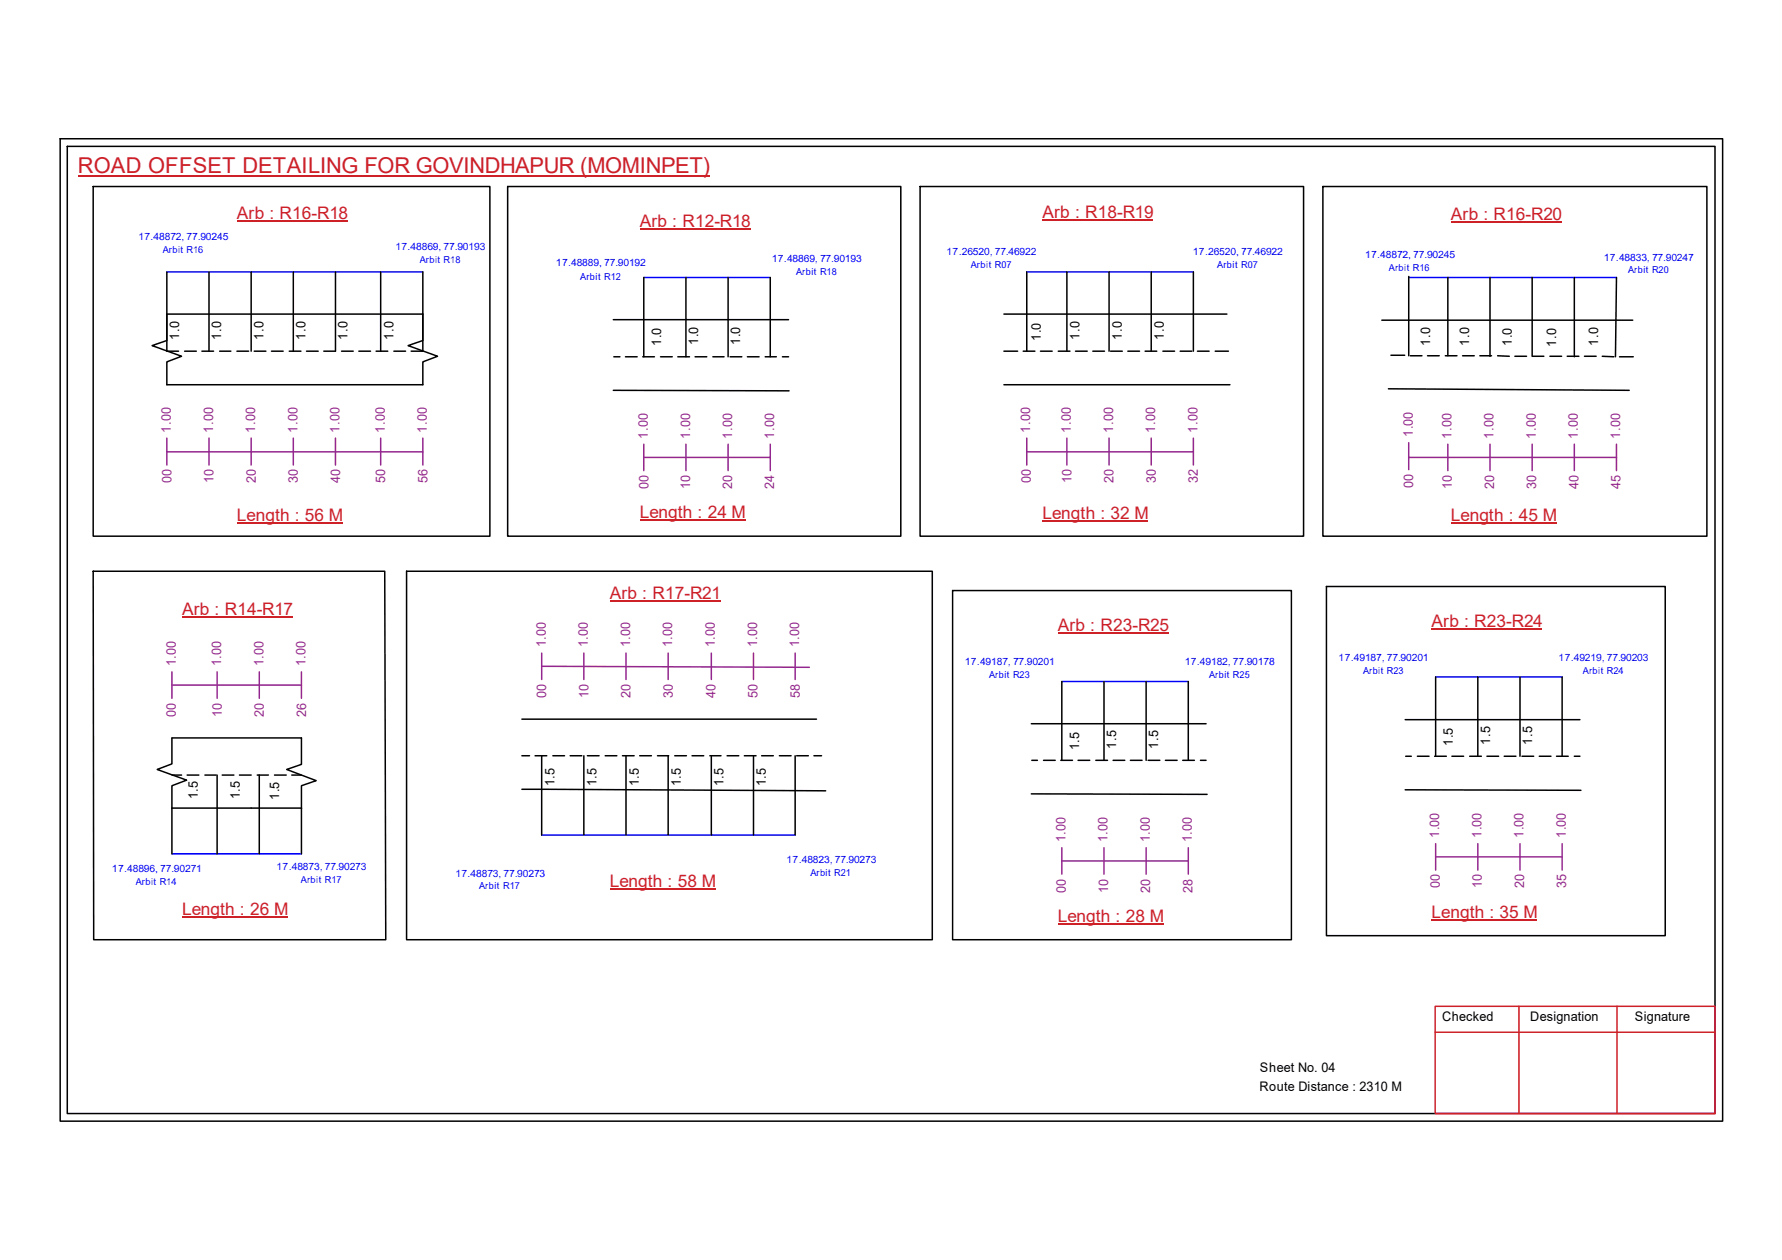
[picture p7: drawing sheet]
<svg xmlns="http://www.w3.org/2000/svg" width="297mm" height="210mm" viewBox="0 0 297 210" stroke-linecap="round" stroke-linejoin="round" font-family="sans-serif">
<g fill="none" stroke="#000" stroke-width=".25">
<path d="M10 23.1h277.1v163.7h-277.1zM11.2 24.4h274.7v161.1h-274.7zM15.5 31.1h66.2v58.2h-66.2zM84.6 31.1h65.6v58.2h-65.6zM153.4 31.1h63.9v58.2h-63.9zM220.5 31.1h64v58.2h-64zM27.8 52.3h42.7v4.4l-2.5 .9 4.9 1.8-2.4 .9v3.8h-42.7v-3.8l2.5-.9-4.9-1.8 2.4-.9zM27.8 45.3v13.2h2M30.8 58.5h1.9M33.7 58.5h1.9M34.8 45.3v13.2M36.6 58.5h1.9"/>
<path d="M39.5 58.5h1.9M41.9 45.3v13.2M42.4 58.5h1.9M45.3 58.5h1.9M48.2 58.5h2M48.9 45.3v13.2M51.1 58.5h1.9M55.9 45.3v13.2h-1.9M56.9 58.5h2M59.8 58.5h2M62.7 58.5h1.9M63.5 45.3v13.2"/>
<path d="M65.7 58.5h1.9M70.5 45.3v13.2h-2M102.2 53.3h29.2M102.3 59.4h1M104.3 59.4h1.9M107.1 59.4h2M107.3 46.2v13.2M110.1 59.4h2M113 59.4h1.9M114.3 46.2v13.2M115.9 59.4h1.9M118.8 59.4h1.9"/>
<path d="M121.4 46.2v13.2M121.7 59.4h2M124.6 59.4h1.9M127.5 59.4h1.9M128.4 46.2v13.2M130.4 59.4h1M167.3 52.3h37.2M167.3 58.5h2.3M170.6 58.5h1.9M171.2 45.3v13.2M173.4 58.5h2M176.4 58.5h1.9"/>
<path d="M177.8 45.3v13.2M179.3 58.5h1.9M182.2 58.5h1.9M184.9 45.3v13.2M185.1 58.5h2M188 58.5h1.9M190.9 58.5h1.9M191.9 45.3v13.2M193.8 58.5h2M196.7 58.5h2M198.9 45.3v13.2M199.6 58.5h1.9"/>
<path d="M202.6 58.5h2.2M230.3 53.3h41.9M231.9 59.2h2.2M234.8 46.1v13.2M235.1 59.3h1.9M238 59.3h1.9M240.9 59.3h2M241.3 46.2v13.1M243.8 59.3h1.9M246.7 59.3h1.9M248.4 46.2v13.2M249.6 59.3l2 .1"/>
<path d="M252.5 59.4h2M255.4 59.4h1.9M255.4 46.2v13.1M258.4 59.4h1.9M261.2 59.4h2M262.4 46.2v13.2M264.1 59.4h2M267.1 59.4h1.9M269.4 46.2l-.1 13.2M270 59.4h2.2M102.2 65l29.3 .1M167.3 64.1h37.7"/>
<path d="M231.4 64.8l40.2 .2M15.5 95.2h48.6l.2 61.3h-48.7zM67.8 95.2h87.6v61.3h-87.6zM158.8 98.4h56.5v58.1h-56.5zM221.1 97.7h56.5v58.2h-56.5zM87 119.8h49.1M177 113.5v13.2M184 113.5v13.2M191 113.5v13.2M198.1 113.5v13.2M234.2 119.9h29.2M239.3 112.8v13.2"/>
<path d="M246.3 112.8v13.2M253.4 112.8v13.2M260.4 112.8v13.2M28.7 134.6v-3.7l2.4-.9-4.9-1.8 2.5-.9v-4.4h21.5v4.4l-2.4 .9 4.9 1.8-2.5 .9v3.8M28.7 134.6h21.5v7.6M28.7 129.1h1.6M28.7 134.6v7.6M31.2 129.1h1.9M34.2 129.1h1.8M36.2 129.1v13.1M37 129.1h2M39.9 129.1h2"/>
<path d="M42.9 129.1h1.8M43.2 129.1v13.1M45.8 129.1h1.9M48.6 129.1h1.6M87 131.5l50.6 .2M87 125.9h1.3M89.2 125.9h1.9M90.3 125.9v13.2M92.2 125.9h1.9M95 125.9h2M97.3 125.9v13.2M97.9 125.9h2"/>
<path d="M100.9 125.9h1.9M103.8 125.9h1.9M104.3 125.9v13.2M106.6 125.9h2M109.6 125.9h1.9M111.4 125.9v13.2M112.5 125.9h1.9M115.4 125.9h1.9M118.3 125.9h1.9M118.6 125.9v13.2M121.2 125.9h1.9M124.1 125.9h1.9"/>
<path d="M125.6 125.9v13.2M127 125.9h1.9M129.9 125.9h2M132.5 125.9v13.2M132.8 125.9h1.9M135.7 125.9h1.2M171.9 120.6h29.1M171.9 132.2l29.3 .1M172 126.7h.9M173.9 126.7h2M176.8 126.7h2M179.7 126.7h1.9"/>
<path d="M182.7 126.7h1.9M185.5 126.7h2M188.4 126.7h2M191.4 126.7h1.9M194.3 126.7h1.9M197.1 126.7h2M200.1 126.7h.9M234.2 131.6l29.3 .1M234.3 126h.9M236.3 126h1.9M239.1 126h2M242 126h2"/>
<path d="M245 126h1.9M247.9 126h1.9M250.7 126h2M253.7 126h1.9M256.6 126h1.9M259.5 126h1.9M262.4 126h1"/>
</g>
<path d="M239.2 167.6h46.7v17.9h-46.7zM239.2 172h46.7M253.2 167.6v17.9M269.5 167.6v17.9" fill="none" stroke="#cc1f26" stroke-width=".25"/>
<path d="M13 29.3h105.3" fill="none" stroke="#cd2027" stroke-width=".25"/>
<path d="M27.8 45.3h42.7M107.3 46.2h21.1M171.2 45.3h27.7M234.8 46.2h34.6M177 113.5h21.1M239.3 112.8h21.1M90.3 139.1h42.2M28.7 142.2h21.5" fill="none" stroke="#00f" stroke-width=".25"/>
<g fill="none" stroke="#93278f" stroke-width=".25">
<path d="M27.8 75.3h42.7M27.8 73v4.5M34.8 73v4.5M41.9 73v4.5M48.9 73v4.5M55.9 73v4.5M63.5 73v4.5M70.5 73v4.5M107.3 76.2h21.1M107.3 74v4.4M114.3 74v4.4M121.4 74v4.4"/>
<path d="M128.4 74v4.4M171.2 75.3h27.7M171.2 73v4.5M177.8 73v4.5M184.9 73v4.5M191.9 73v4.5M198.9 73v4.5M234.8 76.2h34.6M234.8 73.7v4.5M241.3 74v4.4M248.4 74v4.4M255.4 74v4.4"/>
<path d="M262.4 74v4.4M269.4 74v4.4M28.7 114.1h21.5M28.7 111.9v4.4M36.2 111.9v4.4M43.2 111.9v4.4M50.2 111.9v4.4M90.3 111l44.6 .2M90.3 108.8v4.4M97.3 108.8v4.4M104.3 108.8v4.4M111.4 108.8v4.4"/>
<path d="M118.6 108.8v4.4M125.6 108.8v4.4M132.5 108.8v4.4M177 143.4h21.1M177 141.2v4.4M184 141.2v4.4M191 141.2v4.4M198.1 141.2v4.4M239.3 142.7h21.1M239.3 140.5v4.4M246.3 140.5v4.4M253.4 140.5v4.4"/>
<path d="M260.4 140.5v4.4"/>
</g>
<g fill="none" stroke="#cd2027" stroke-width=".17">
<path d="M39.5 36.8h18.5M106.6 38.1h18.5M173.8 36.7h18.4M241.8 37h18.5M39.5 87.2h17.6M106.6 86.7h17.6M173.8 86.8h17.6M241.8 87.1h17.7M30.3 102.8h18.5M101.6 100.1h18.5M176.3 105.4h18.5M238.6 104.7h18.5"/>
<path d="M30.3 152.8h17.7M101.6 148.2h17.6M176.3 153.9h17.6M238.6 153.2h17.6"/>
</g>
<text font-size="3.6" fill="#cd2027" x="13" y="28.9">ROAD OFFSET DETAILING FOR GOVINDHAPUR (MOMINPET)</text>
<g font-size="2.9" fill="#cd2027">
<text x="39.5" y="36.5">Arb : R16-R18</text>
<text x="106.6" y="37.8">Arb : R12-R18</text>
<text x="173.8" y="36.3">Arb : R18-R19</text>
<text x="241.8" y="36.7">Arb : R16-R20</text>
<text x="39.5" y="86.9">Length : 56 M</text>
<text x="106.6" y="86.4">Length : 24 M</text>
<text x="173.8" y="86.4">Length : 32 M</text>
<text x="241.8" y="86.8">Length : 45 M</text>
<text x="101.6" y="99.7">Arb : R17-R21</text>
<text x="30.3" y="102.4">Arb : R14-R17</text>
<text x="176.3" y="105.1">Arb : R23-R25</text>
<text x="238.6" y="104.4">Arb : R23-R24</text>
<text x="101.6" y="147.8">Length : 58 M</text>
<text x="30.3" y="152.5">Length : 26 M</text>
<text x="176.3" y="153.6">Length : 28 M</text>
<text x="238.6" y="152.9">Length : 35 M</text>
</g>
<g font-size="2.2">
<text x="29.8" y="56.6" transform="rotate(-90 29.8 56.6)">1.0</text>
<text x="36.9" y="56.6" transform="rotate(-90 36.9 56.6)">1.0</text>
<text x="43.9" y="56.6" transform="rotate(-90 43.9 56.6)">1.0</text>
<text x="50.9" y="56.6" transform="rotate(-90 50.9 56.6)">1.0</text>
<text x="58" y="56.6" transform="rotate(-90 58 56.6)">1.0</text>
<text x="65.6" y="56.6" transform="rotate(-90 65.6 56.6)">1.0</text>
<text x="110.2" y="57.7" transform="rotate(-90 110.2 57.7)">1.0</text>
<text x="116.4" y="57.5" transform="rotate(-90 116.4 57.5)">1.0</text>
<text x="123.4" y="57.5" transform="rotate(-90 123.4 57.5)">1.0</text>
<text x="173.5" y="56.8" transform="rotate(-90 173.5 56.8)">1.0</text>
<text x="180" y="56.6" transform="rotate(-90 180 56.6)">1.0</text>
<text x="187" y="56.6" transform="rotate(-90 187 56.6)">1.0</text>
<text x="194" y="56.6" transform="rotate(-90 194 56.6)">1.0</text>
<text x="238.4" y="57.6" transform="rotate(-90 238.4 57.6)">1.0</text>
<text x="244.9" y="57.6" transform="rotate(-90 244.9 57.6)">1.0</text>
<text x="252" y="57.7" transform="rotate(-90 252 57.7)">1.0</text>
<text x="259.4" y="57.7" transform="rotate(-90 259.4 57.7)">1.0</text>
<text x="266.4" y="57.6" transform="rotate(-90 266.4 57.6)">1.0</text>
<text x="179.9" y="125" transform="rotate(-90 179.9 125)">1.5</text>
<text x="186.1" y="124.7" transform="rotate(-90 186.1 124.7)">1.5</text>
<text x="193.1" y="124.7" transform="rotate(-90 193.1 124.7)">1.5</text>
<text x="242.2" y="124.3" transform="rotate(-90 242.2 124.3)">1.5</text>
<text x="248.4" y="124" transform="rotate(-90 248.4 124)">1.5</text>
<text x="255.4" y="124" transform="rotate(-90 255.4 124)">1.5</text>
<text x="92.4" y="131" transform="rotate(-90 92.4 131)">1.5</text>
<text x="99.4" y="131" transform="rotate(-90 99.4 131)">1.5</text>
<text x="106.5" y="131" transform="rotate(-90 106.5 131)">1.5</text>
<text x="113.5" y="131" transform="rotate(-90 113.5 131)">1.5</text>
<text x="120.6" y="131" transform="rotate(-90 120.6 131)">1.5</text>
<text x="127.6" y="131" transform="rotate(-90 127.6 131)">1.5</text>
<text x="33" y="133.2" transform="rotate(-90 33 133.2)">1.5</text>
<text x="40" y="133.2" transform="rotate(-90 40 133.2)">1.5</text>
<text x="46.5" y="133.3" transform="rotate(-90 46.5 133.3)">1.5</text>
<text x="240.4" y="170.1">Checked</text>
<text x="255.1" y="170.1">Designation</text>
<text x="272.5" y="170.1">Signature</text>
<text x="210" y="178.6">Sheet No. 04</text>
<text x="209.9" y="181.7">Route Distance : 2310 M</text>
</g>
<g font-size="2.2" fill="#93278f">
<text x="28.5" y="72.1" transform="rotate(-90 28.5 72.1)">1.00</text>
<text x="35.5" y="72.1" transform="rotate(-90 35.5 72.1)">1.00</text>
<text x="42.5" y="72.1" transform="rotate(-90 42.5 72.1)">1.00</text>
<text x="49.6" y="72.1" transform="rotate(-90 49.6 72.1)">1.00</text>
<text x="56.6" y="72.1" transform="rotate(-90 56.6 72.1)">1.00</text>
<text x="64.1" y="72.1" transform="rotate(-90 64.1 72.1)">1.00</text>
<text x="71.2" y="72.1" transform="rotate(-90 71.2 72.1)">1.00</text>
<text x="108" y="73.1" transform="rotate(-90 108 73.1)">1.00</text>
<text x="115" y="73.1" transform="rotate(-90 115 73.1)">1.00</text>
<text x="122" y="73.1" transform="rotate(-90 122 73.1)">1.00</text>
<text x="129.1" y="73.1" transform="rotate(-90 129.1 73.1)">1.00</text>
<text x="171.7" y="72.1" transform="rotate(-90 171.7 72.1)">1.00</text>
<text x="178.5" y="72.1" transform="rotate(-90 178.5 72.1)">1.00</text>
<text x="185.5" y="72.1" transform="rotate(-90 185.5 72.1)">1.00</text>
<text x="192.6" y="72.1" transform="rotate(-90 192.6 72.1)">1.00</text>
<text x="199.6" y="72.1" transform="rotate(-90 199.6 72.1)">1.00</text>
<text x="235.5" y="72.8" transform="rotate(-90 235.5 72.8)">1.00</text>
<text x="241.9" y="73.1" transform="rotate(-90 241.9 73.1)">1.00</text>
<text x="249" y="73.1" transform="rotate(-90 249 73.1)">1.00</text>
<text x="256" y="73.1" transform="rotate(-90 256 73.1)">1.00</text>
<text x="263" y="73.1" transform="rotate(-90 263 73.1)">1.00</text>
<text x="270" y="73.1" transform="rotate(-90 270 73.1)">1.00</text>
<text x="28.6" y="80.5" transform="rotate(-90 28.6 80.5)">00</text>
<text x="35.6" y="80.5" transform="rotate(-90 35.6 80.5)">10</text>
<text x="42.6" y="80.5" transform="rotate(-90 42.6 80.5)">20</text>
<text x="49.7" y="80.5" transform="rotate(-90 49.7 80.5)">30</text>
<text x="56.7" y="80.5" transform="rotate(-90 56.7 80.5)">40</text>
<text x="64.2" y="80.5" transform="rotate(-90 64.2 80.5)">50</text>
<text x="71.2" y="80.5" transform="rotate(-90 71.2 80.5)">56</text>
<text x="108.1" y="81.4" transform="rotate(-90 108.1 81.4)">00</text>
<text x="115" y="81.4" transform="rotate(-90 115 81.4)">10</text>
<text x="122" y="81.4" transform="rotate(-90 122 81.4)">20</text>
<text x="129.1" y="81.4" transform="rotate(-90 129.1 81.4)">24</text>
<text x="171.8" y="80.5" transform="rotate(-90 171.8 80.5)">00</text>
<text x="178.6" y="80.5" transform="rotate(-90 178.6 80.5)">10</text>
<text x="185.6" y="80.5" transform="rotate(-90 185.6 80.5)">20</text>
<text x="192.7" y="80.5" transform="rotate(-90 192.7 80.5)">30</text>
<text x="199.7" y="80.5" transform="rotate(-90 199.7 80.5)">32</text>
<text x="235.6" y="81.3" transform="rotate(-90 235.6 81.3)">00</text>
<text x="242" y="81.4" transform="rotate(-90 242 81.4)">10</text>
<text x="249" y="81.4" transform="rotate(-90 249 81.4)">20</text>
<text x="256.1" y="81.4" transform="rotate(-90 256.1 81.4)">30</text>
<text x="263.1" y="81.4" transform="rotate(-90 263.1 81.4)">40</text>
<text x="270.1" y="81.4" transform="rotate(-90 270.1 81.4)">45</text>
<text x="91" y="107.9" transform="rotate(-90 91 107.9)">1.00</text>
<text x="98" y="107.9" transform="rotate(-90 98 107.9)">1.00</text>
<text x="105" y="107.9" transform="rotate(-90 105 107.9)">1.00</text>
<text x="112.1" y="107.9" transform="rotate(-90 112.1 107.9)">1.00</text>
<text x="119.2" y="107.9" transform="rotate(-90 119.2 107.9)">1.00</text>
<text x="126.2" y="107.9" transform="rotate(-90 126.2 107.9)">1.00</text>
<text x="133.2" y="107.9" transform="rotate(-90 133.2 107.9)">1.00</text>
<text x="29.3" y="111" transform="rotate(-90 29.3 111)">1.00</text>
<text x="36.9" y="111" transform="rotate(-90 36.9 111)">1.00</text>
<text x="43.9" y="111" transform="rotate(-90 43.9 111)">1.00</text>
<text x="50.9" y="111" transform="rotate(-90 50.9 111)">1.00</text>
<text x="29.3" y="119.5" transform="rotate(-90 29.3 119.5)">00</text>
<text x="37" y="119.5" transform="rotate(-90 37 119.5)">10</text>
<text x="44" y="119.5" transform="rotate(-90 44 119.5)">20</text>
<text x="51" y="119.5" transform="rotate(-90 51 119.5)">26</text>
<text x="91.1" y="116.2" transform="rotate(-90 91.1 116.2)">00</text>
<text x="98.1" y="116.2" transform="rotate(-90 98.1 116.2)">10</text>
<text x="105.1" y="116.2" transform="rotate(-90 105.1 116.2)">20</text>
<text x="112.1" y="116.2" transform="rotate(-90 112.1 116.2)">30</text>
<text x="119.2" y="116.2" transform="rotate(-90 119.2 116.2)">40</text>
<text x="126.3" y="116.2" transform="rotate(-90 126.3 116.2)">50</text>
<text x="133.3" y="116.2" transform="rotate(-90 133.3 116.2)">58</text>
<text x="177.6" y="140.3" transform="rotate(-90 177.6 140.3)">1.00</text>
<text x="184.6" y="140.3" transform="rotate(-90 184.6 140.3)">1.00</text>
<text x="191.6" y="140.3" transform="rotate(-90 191.6 140.3)">1.00</text>
<text x="198.7" y="140.3" transform="rotate(-90 198.7 140.3)">1.00</text>
<text x="239.9" y="139.6" transform="rotate(-90 239.9 139.6)">1.00</text>
<text x="246.9" y="139.6" transform="rotate(-90 246.9 139.6)">1.00</text>
<text x="254" y="139.6" transform="rotate(-90 254 139.6)">1.00</text>
<text x="261" y="139.6" transform="rotate(-90 261 139.6)">1.00</text>
<text x="177.7" y="148.8" transform="rotate(-90 177.7 148.8)">00</text>
<text x="184.7" y="148.8" transform="rotate(-90 184.7 148.8)">10</text>
<text x="191.7" y="148.8" transform="rotate(-90 191.7 148.8)">20</text>
<text x="198.8" y="148.8" transform="rotate(-90 198.8 148.8)">28</text>
<text x="240" y="148" transform="rotate(-90 240 148)">00</text>
<text x="247" y="148" transform="rotate(-90 247 148)">10</text>
<text x="254" y="148" transform="rotate(-90 254 148)">20</text>
<text x="261.1" y="148" transform="rotate(-90 261.1 148)">35</text>
</g>
<g font-size="1.7" fill="#00f">
<text x="23.1" y="40">17.48872, 77.90245</text>
<text x="65.9" y="41.7">17.48869, 77.90193</text>
<text x="92.7" y="44.4">17.48889, 77.90192</text>
<text x="128.6" y="43.7">17.48869, 77.90193</text>
<text x="157.8" y="42.5">17.26520, 77.46922</text>
<text x="198.8" y="42.5">17.26520, 77.46922</text>
<text x="227.5" y="43">17.48872, 77.90245</text>
<text x="267.3" y="43.4">17.48833, 77.90247</text>
<text x="160.8" y="110.8">17.49187, 77.90201</text>
<text x="197.5" y="110.8">17.49182, 77.90178</text>
<text x="223.1" y="110.2">17.49187, 77.90201</text>
<text x="259.8" y="110.2">17.49219, 77.90203</text>
<text x="131.1" y="143.8">17.48823, 77.90273</text>
<text x="18.7" y="145.3">17.48896, 77.90271</text>
<text x="46.1" y="144.9">17.48873, 77.90273</text>
<text x="75.9" y="146.1">17.48873, 77.90273</text>
</g>
<g font-size="1.6" fill="#00f">
<text x="27.1" y="42.2">Arbit R16</text>
<text x="70" y="43.8">Arbit R18</text>
<text x="96.7" y="46.6">Arbit R12</text>
<text x="132.7" y="45.8">Arbit R18</text>
<text x="161.8" y="44.6">Arbit R07</text>
<text x="202.9" y="44.6">Arbit R07</text>
<text x="231.5" y="45.2">Arbit R16</text>
<text x="271.4" y="45.6">Arbit R20</text>
<text x="164.9" y="112.9">Arbit R23</text>
<text x="201.5" y="112.9">Arbit R25</text>
<text x="227.2" y="112.3">Arbit R23</text>
<text x="263.9" y="112.3">Arbit R24</text>
<text x="22.6" y="147.4">Arbit R14</text>
<text x="50.2" y="147.1">Arbit R17</text>
<text x="79.9" y="148.2">Arbit R17</text>
<text x="135.1" y="145.9">Arbit R21</text>
</g>
</svg>
